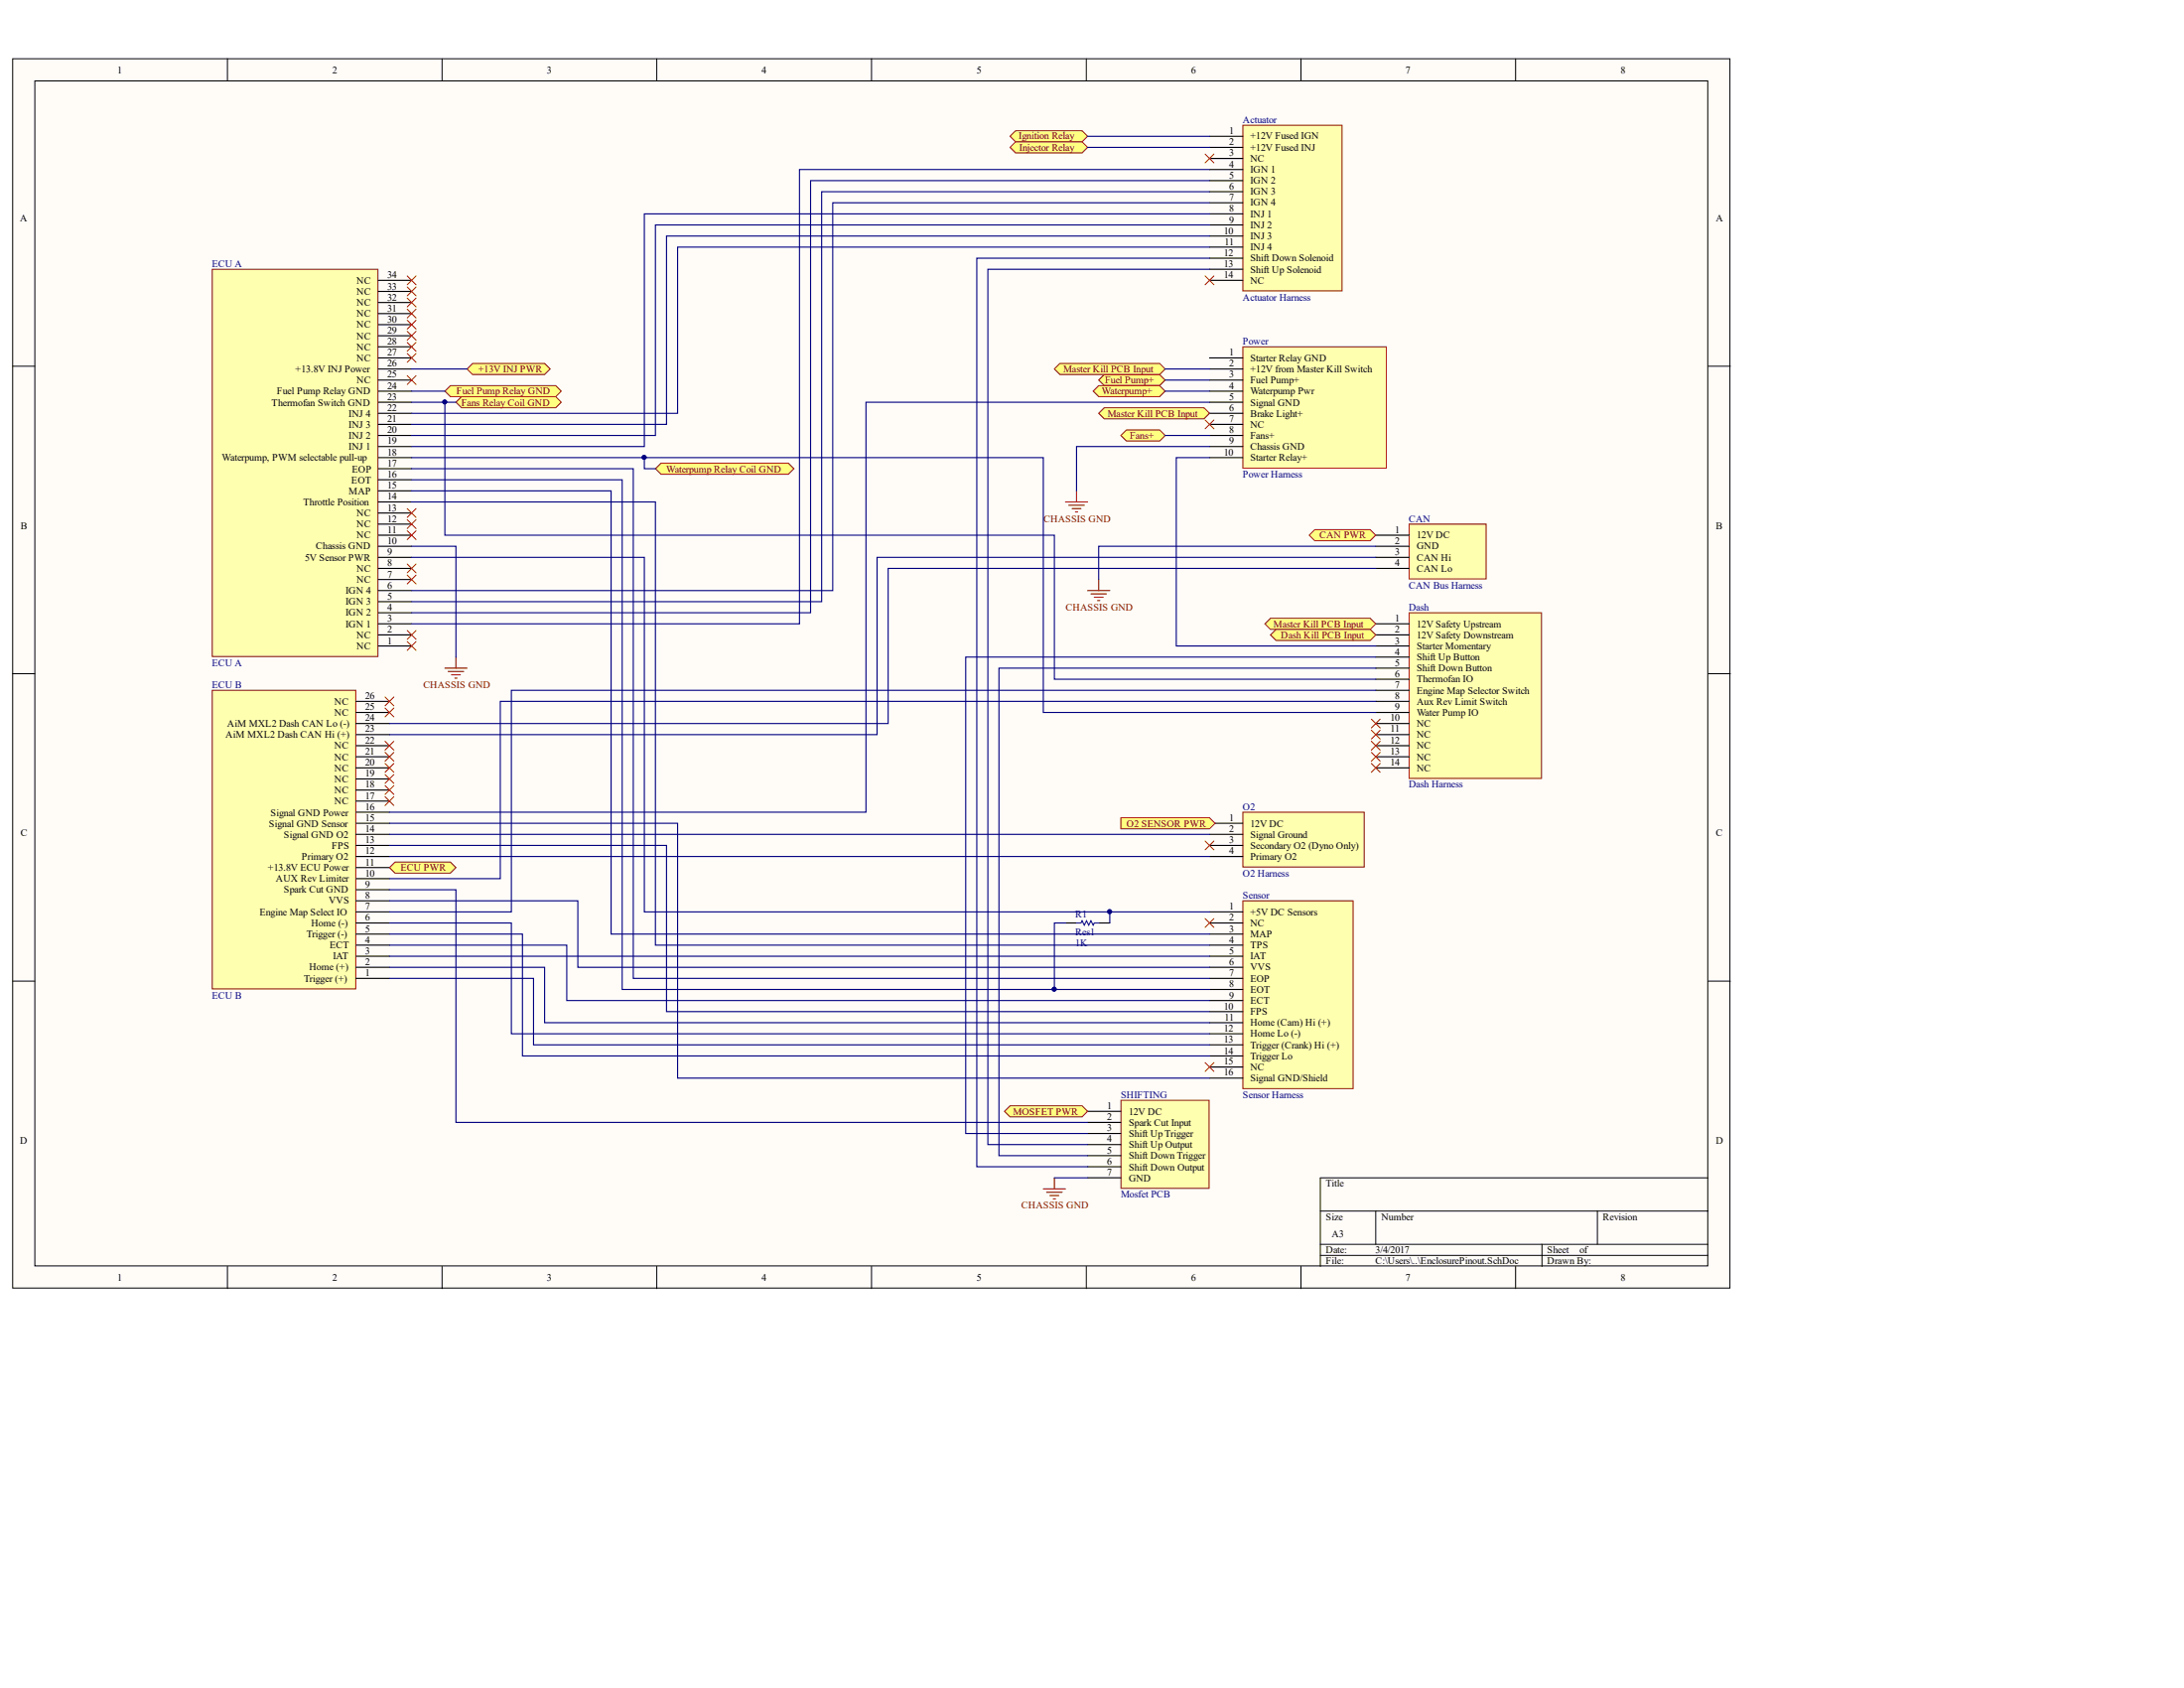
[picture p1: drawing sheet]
<svg xmlns="http://www.w3.org/2000/svg" width="349mm" height="270mm" viewBox="0 0 349 270" stroke-linecap="round" stroke-linejoin="round" font-family="sans-serif">
<g fill="#fffcf8" stroke="#000" stroke-width=".16">
<path d="M2 9.4h274.6v196.5h-274.6z"/>
<path d="M5.6 12.9h267.5v189.5h-267.5z"/>
</g>
<g fill="none" stroke="#000" stroke-width=".16">
<path d="M36.4 9.4v3.5M70.7 9.4v3.5M105 9.4v3.5M139.4 9.4v3.5M173.7 9.4v3.5M208 9.4v3.5M242.4 9.4v3.5M2 58.6h3.6M273.2 58.6h3.5M2 107.7h3.6M273.2 107.7h3.5M2 156.9h3.6"/>
<path d="M273.2 156.9h3.5M211.1 193.6h62.1M211.1 198.9h62.1M220 193.6v5.3M246.6 198.9v3.6M255.4 193.6v5.3M273.2 188.3h-62.1v14.2M36.4 202.5v3.5M70.7 202.5v3.5M105 202.5v3.5M139.4 202.5v3.5M173.7 202.5v3.5"/>
<path d="M208 202.5v3.5M211.1 200.7h62.1M242.4 202.5v3.5"/>
</g>
<path d="M33.9 43.1h26.5v61.9h-26.5z" fill="#ffffb0" stroke="#800000" stroke-width=".16"/>
<g fill="none" stroke="#000" stroke-width=".18">
<path d="M60.5 59h5.3M60.5 57.2h5.3M60.5 55.5h5.3M60.5 53.7h5.3M60.5 51.9h5.3M60.5 50.1h5.3M60.5 48.4h5.3M60.5 46.6h5.3M60.5 44.8h5.3M60.5 78.5h5.3M60.5 76.7h5.3M60.5 74.9h5.3"/>
<path d="M60.5 73.2h5.3M60.5 71.4h5.3M60.5 69.6h5.3M60.5 67.9h5.3M60.5 66.1h5.3M60.5 64.3h5.3M60.5 62.5h5.3M60.5 60.8h5.3M60.5 99.7h5.3M60.5 98h5.3M60.5 96.2h5.3M60.5 94.4h5.3"/>
<path d="M60.5 92.7h5.3M60.5 90.9h5.3M60.5 89.1h5.3M60.5 87.3h5.3M60.5 85.6h5.3M60.5 83.8h5.3M60.5 82h5.3M60.5 80.3h5.3M60.5 103.3h5.3M60.5 101.5h5.3"/>
</g>
<path d="M33.9 110.4h23v47.7h-23z" fill="#ffffb0" stroke="#800000" stroke-width=".16"/>
<g fill="none" stroke="#000" stroke-width=".18">
<path d="M57 119.2h5.3M57 117.5h5.3M57 115.7h5.3M57 113.9h5.3M57 112.1h5.3M57 138.7h5.3M57 136.9h5.3M57 135.2h5.3M57 133.4h5.3M57 131.6h5.3M57 129.9h5.3M57 128.1h5.3"/>
<path d="M57 126.3h5.3M57 124.5h5.3M57 122.8h5.3M57 121h5.3M57 156.4h5.3M57 154.7h5.3M57 152.9h5.3M57 151.1h5.3M57 149.3h5.3M57 147.6h5.3M57 145.8h5.3M57 144h5.3"/>
<path d="M57 142.3h5.3M57 140.5h5.3"/>
</g>
<g fill="none" stroke="#f00" stroke-width=".16">
<path d="M65.1 56.5l1.4 1.4M65.1 54.7l1.4 1.5M65.1 53l1.4 1.4M65.1 51.2l1.4 1.4M65.1 49.4l1.4 1.4M65.1 47.7l1.4 1.4M65.1 45.9l1.4 1.4M65.1 44.1l1.4 1.4M66.5 56.5l-1.4 1.4M66.5 54.7l-1.4 1.5M66.5 53l-1.4 1.4M66.5 51.2l-1.4 1.4"/>
<path d="M66.5 49.4l-1.4 1.4M66.5 47.7l-1.4 1.4M66.5 45.9l-1.4 1.4M66.5 44.1l-1.4 1.4M65.1 60.1l1.4 1.4M66.5 60.1l-1.4 1.4M65.1 91.9l1.4 1.5M65.1 90.2l1.4 1.4M65.1 84.9l1.4 1.4M65.1 83.1l1.4 1.4M65.1 81.3l1.4 1.4M66.5 91.9l-1.4 1.5"/>
<path d="M66.5 90.2l-1.4 1.4M66.5 84.9l-1.4 1.4M66.5 83.1l-1.4 1.4M66.5 81.3l-1.4 1.4M61.6 111.4l1.4 1.4M61.6 113.2l1.4 1.4M61.6 118.5l1.4 1.4M63 111.4l-1.4 1.4M63 113.2l-1.4 1.4M63 118.5l-1.4 1.4M65.1 102.6l1.4 1.4M65.1 100.8l1.4 1.4"/>
<path d="M66.5 102.6l-1.4 1.4M66.5 100.8l-1.4 1.4M61.6 120.3l1.4 1.4M61.6 122.1l1.4 1.4M61.6 123.8l1.4 1.4M61.6 125.6l1.4 1.4M61.6 127.4l1.4 1.4M63 120.3l-1.4 1.4M63 122.1l-1.4 1.4M63 123.8l-1.4 1.4M63 125.6l-1.4 1.4M63 127.4l-1.4 1.4"/>
</g>
<path d="M198.8 20h15.8v26.5h-15.8z" fill="#ffffb0" stroke="#800000" stroke-width=".16"/>
<g fill="none" stroke="#000" stroke-width=".18">
<path d="M193.4 21.8h5.3M193.4 23.6h5.3M193.4 25.3h5.3M193.4 27.1h5.3M193.4 28.9h5.3M193.4 30.7h5.3M193.4 32.4h5.3M193.4 34.2h5.3M193.4 36h5.3M193.4 37.7h5.3M193.4 39.5h5.3M193.4 41.3h5.3"/>
<path d="M193.4 43.1h5.3M193.4 44.8h5.3"/>
</g>
<path d="M225.3 83.8h12.4v8.8h-12.4z" fill="#ffffb0" stroke="#800000" stroke-width=".16"/>
<path d="M220 85.6h5.3M220 87.3h5.3M220 89.1h5.3M220 90.9h5.3" fill="none" stroke="#000" stroke-width=".18"/>
<path d="M225.3 98h21.2v26.4h-21.2z" fill="#ffffb0" stroke="#800000" stroke-width=".16"/>
<g fill="none" stroke="#000" stroke-width=".18">
<path d="M220 99.7h5.3M220 101.5h5.3M220 103.3h5.3M220 105.1h5.3M220 106.8h5.3M220 108.6h5.3M220 110.4h5.3M220 112.1h5.3M220 113.9h5.3M220 115.7h5.3M220 117.5h5.3M220 119.2h5.3"/>
<path d="M220 121h5.3M220 122.8h5.3"/>
</g>
<path d="M198.8 129.9h19.4v8.7h-19.4z" fill="#ffffb0" stroke="#800000" stroke-width=".16"/>
<path d="M193.4 131.6h5.3M193.4 133.4h5.3M193.4 135.2h5.3M193.4 136.9h5.3" fill="none" stroke="#000" stroke-width=".18"/>
<circle cx="193.4" cy="131.6" r=".31" fill="#000080" stroke="#000080" stroke-width=".16"/>
<path d="M198.8 55.5h22.9v19.3h-22.9z" fill="#ffffb0" stroke="#800000" stroke-width=".16"/>
<path d="M193.4 57.2h5.3M193.4 59h5.3M193.4 60.8h5.3M193.4 62.5h5.3M193.4 64.3h5.3M193.4 66.1h5.3M193.4 67.9h5.3M193.4 69.6h5.3M193.4 71.4h5.3M193.4 73.2h5.3" fill="none" stroke="#000" stroke-width=".18"/>
<path d="M198.8 144h17.6v30h-17.6z" fill="#ffffb0" stroke="#800000" stroke-width=".16"/>
<g fill="none" stroke="#000" stroke-width=".18">
<path d="M193.4 145.8h5.3M193.4 147.6h5.3M193.4 149.3h5.3M193.4 151.1h5.3M193.4 152.9h5.3M193.4 154.7h5.3M193.4 156.4h5.3M193.4 158.2h5.3M193.4 160h5.3M193.4 161.7h5.3M193.4 163.5h5.3M193.4 165.3h5.3"/>
<path d="M193.4 167.1h5.3M193.4 168.8h5.3M193.4 170.6h5.3M193.4 172.4h5.3"/>
</g>
<g fill="none" stroke="#f00" stroke-width=".16">
<path d="M192.7 24.6l1.4 1.4M194.1 24.6l-1.4 1.4M192.7 44.1l1.4 1.4M194.1 44.1l-1.4 1.4M192.7 67.1l1.4 1.5M194.1 67.1l-1.4 1.5M219.3 118.5l1.4 1.4M219.3 116.7l1.4 1.5M219.3 115l1.4 1.4M220.7 118.5l-1.4 1.4M220.7 116.7l-1.4 1.5M220.7 115l-1.4 1.4"/>
<path d="M219.3 122.1l1.4 1.4M219.3 120.3l1.4 1.4M220.7 122.1l-1.4 1.4M220.7 120.3l-1.4 1.4M192.7 146.9l1.4 1.4M194.1 146.9l-1.4 1.4M192.7 169.9l1.4 1.4M194.1 169.9l-1.4 1.4"/>
</g>
<path d="M71.1 106.8h3.6M71.7 107.4h2.5M72.2 107.9h1.4M72.7 108.4h.4M72.9 105.1v1.7" fill="none" stroke="#800000" stroke-width=".18"/>
<g fill="#ffff80" stroke="#800000" stroke-width=".16">
<path d="M72.9 64.3l.9-.9h15.1l.8 .9-.8 .9h-15.1z" fill-rule="evenodd"/>
<path d="M71.1 62.5l.9-.8h16.9l.8 .8-.8 .9h-16.9z" fill-rule="evenodd"/>
<path d="M161.5 21.8l.9-.9h10.6l.9 .9-.9 .9h-10.6z" fill-rule="evenodd"/>
<path d="M74.7 59l.9-.9h11.5l.9 .9-.9 .9h-11.5z" fill-rule="evenodd"/>
<path d="M161.5 23.6l.9-.9h10.6l.9 .9-.9 .9h-10.6z" fill-rule="evenodd"/>
<path d="M62.3 138.7l.9-.9h8.8l.9 .9-.9 .9h-8.8z" fill-rule="evenodd"/>
</g>
<path d="M172.2 78.5v1.8M170.4 80.3h3.5M170.9 80.8h2.5M171.4 81.3h1.5M172 81.8h.3" fill="none" stroke="#800000" stroke-width=".18"/>
<g fill="#ffff80" stroke="#800000" stroke-width=".16">
<path d="M175.7 60.8l.9-.9h8.8l.9 .9-.9 .9h-8.8z" fill-rule="evenodd"/>
<path d="M174.8 62.5l.9-.8h9.7l.9 .8-.9 .9h-9.7z" fill-rule="evenodd"/>
<path d="M179.2 69.6l.9-.9h5.3l.9 .9-.9 .9h-5.3z" fill-rule="evenodd"/>
<path d="M168.6 59l.9-.9h15.9l.9 .9-.9 .9h-15.9z" fill-rule="evenodd"/>
</g>
<path d="M192.7 134.5l1.4 1.4M194.1 134.5l-1.4 1.4" fill="none" stroke="#f00" stroke-width=".16"/>
<g fill="#ffff80" stroke="#800000" stroke-width=".16">
<path d="M104.8 74.9l.9-.8h20.4l.9 .8-.9 .9h-20.4z" fill-rule="evenodd"/>
<path d="M175.7 66.1l.9-.9h15.9l.9 .9-.9 .9h-15.9z" fill-rule="evenodd"/>
<path d="M202.3 99.7l.9-.8h15.9l.9 .8-.9 .9h-15.9z" fill-rule="evenodd"/>
<path d="M203.2 101.5l.9-.9h15l.9 .9-.9 .9h-15z" fill-rule="evenodd"/>
</g>
<path d="M173.9 94.4h3.6M174.5 95h2.4M175 95.5h1.4M175.5 96h.4M175.7 92.7v1.7" fill="none" stroke="#800000" stroke-width=".18"/>
<path d="M179.3 175.9h14v14.1h-14z" fill="#ffffb0" stroke="#800000" stroke-width=".16"/>
<path d="M173.9 177.7h5.3M173.9 179.5h5.3M173.9 188.3h5.3M173.9 181.2h5.3M173.9 183h5.3M173.9 184.8h5.3M173.9 186.5h5.3" fill="none" stroke="#000" stroke-width=".18"/>
<path d="M166.8 190.1h3.6M167.4 190.6h2.4M167.9 191.1h1.4M168.4 191.7h.4M168.6 188.3v1.8" fill="none" stroke="#800000" stroke-width=".18"/>
<g fill="#ffff80" stroke="#800000" stroke-width=".16">
<path d="M209.4 85.6l.9-.9h8.8l.9 .9-.9 .9h-8.8z" fill-rule="evenodd"/>
<path d="M160.6 177.7l.9-.9h11.5l.9 .9-.9 .9h-11.5z" fill-rule="evenodd"/>
<path d="M179.2 130.7h14.2l.9 .9-.9 .9h-14.2z" fill-rule="evenodd"/>
</g>
<path d="M170.4 147.6h1.8M175.7 147.6h1.8" fill="none" stroke="#000" stroke-width=".18"/>
<path d="M172.2 147.6h.7l.1-.4 .4 .7 .3-.7 .4 .7 .4-.7 .3 .7 .2-.3h.7" fill="none" stroke="#00f" stroke-width=".18"/>
<g fill="none" stroke="#000080" stroke-width=".18">
<path d="M173.9 21.8h19.5M173.9 23.6h19.5M193.4 27.1h-65.6v72.6h-62M193.4 28.9h-63.8v69.1h-63.8M193.4 30.7h-62v65.5h-65.6M193.4 32.4h-60.2v62h-67.4M193.4 34.2h-90.4v37.2h-37.2M193.4 36h-88.6v33.6h-39M193.4 37.7h-86.8v30.2h-40.8M193.4 39.5h-85v26.6h-42.6M65.8 59h8.9M186.3 59h7.1"/>
<path d="M193.4 41.3h-37.2v145.2h17.7M193.4 43.1h-35.4v139.9h15.9M65.8 73.2h101v40.7h53.2M65.8 64.3h7.1M65.8 78.5h31.9v70.8h95.7M65.8 76.7h33.7v81.5h93.9M65.8 74.9h35.5v81.5h92.1M65.8 62.5h5.3M71.1 64.3v21.3h97.5v23h51.4M103 73.2v1.7h1.8M186.3 62.5h7.1M186.3 60.8h7.1"/>
<path d="M186.3 69.6h7.1M193.4 64.3h-54.9v65.6h-76.2M193.4 71.4h-21.2v7.1M193.4 73.2h-5.3v30.1h31.9M65.8 87.3h7.1v17.8M65.8 89.1h37.2v56.7h90.4M65.8 80.3h39v70.8h88.6M220 89.1h-79.7v28.4h-78M220 90.9h-78v24.8h-79.7M220 87.3h-44.3v5.4M220 110.4h-138.2v35.4h-19.5M220 112.1h-140v28.4h-17.7"/>
<path d="M220 105.1h-65.6v76.1h19.5M220 106.8h-60.3v78h14.2M62.3 135.2h44.3v26.5h86.8M62.3 131.6h46.1v40.8h85M62.3 133.4h131.1M62.3 136.9h131.1M62.3 147.6h19.5v17.7h111.6M62.3 149.3h21.2v19.5h109.9M62.3 156.4h23v10.7h108.1M62.3 154.7h24.8v8.8h106.3M62.3 151.1h28.3v8.9h102.8M62.3 144h30.1v10.7h101"/>
<path d="M62.3 142.3h10.6v37.2h101M62.3 152.9h131.1M170.4 147.6h-1.8v10.6M177.5 145.8v1.8M168.6 188.3h5.3"/>
</g>
<g fill="#000080" stroke="#000080" stroke-width=".16">
<circle cx="103" cy="73.1" r=".31"/>
<circle cx="71.1" cy="64.3" r=".31"/>
<circle cx="168.6" cy="158.1" r=".31"/>
<circle cx="177.4" cy="145.7" r=".31"/>
</g>
<g font-size="1.6">
<text x="18.8" y="11.7">1</text>
<text x="53.2" y="11.7">2</text>
<text x="87.5" y="11.7">3</text>
<text x="121.8" y="11.7">4</text>
<text x="156.2" y="11.7">5</text>
<text x="190.5" y="11.7">6</text>
<text x="224.8" y="11.7">7</text>
<text x="259.2" y="11.7">8</text>
<text x="196.6" y="21.4">1</text>
<text x="196.6" y="23.2">2</text>
<text x="199.9" y="22.3">+12V Fused IGN</text>
<text x="196.6" y="25">3</text>
<text x="196.6" y="26.8">4</text>
<text x="196.6" y="28.5">5</text>
<text x="199.9" y="24.1">+12V Fused INJ</text>
<text x="199.9" y="25.8">NC</text>
<text x="199.9" y="27.6">IGN 1</text>
<text x="199.9" y="29.4">IGN 2</text>
<text x="3.2" y="35.4">A</text>
<text x="196.6" y="30.3">6</text>
<text x="196.6" y="32.1">7</text>
<text x="196.6" y="33.9">8</text>
<text x="196.6" y="35.6">9</text>
<text x="199.9" y="31.2">IGN 3</text>
<text x="199.9" y="32.9">IGN 4</text>
<text x="199.9" y="34.7">INJ 1</text>
<text x="274.4" y="35.4">A</text>
<text x="195.7" y="37.4">10</text>
<text x="195.7" y="41">12</text>
<text x="195.8" y="39.2">11</text>
<text x="199.9" y="36.5">INJ 2</text>
<text x="199.9" y="38.3">INJ 3</text>
<text x="199.9" y="40">INJ 4</text>
<text x="199.9" y="41.8">Shift Down Solenoid</text>
<text x="57" y="47.1">NC</text>
<text x="57" y="45.4">NC</text>
<text x="61.9" y="46.3">33</text>
<text x="61.9" y="44.5">34</text>
<text x="195.7" y="42.7">13</text>
<text x="195.7" y="44.5">14</text>
<text x="199.9" y="43.6">Shift Up Solenoid</text>
<text x="199.9" y="45.4">NC</text>
<text x="57" y="52.5">NC</text>
<text x="57" y="50.7">NC</text>
<text x="57" y="48.9">NC</text>
<text x="61.9" y="53.3">29</text>
<text x="61.9" y="51.5">30</text>
<text x="61.9" y="49.8">31</text>
<text x="61.9" y="48.1">32</text>
<text x="47.2" y="59.5">+13.8V INJ Power</text>
<text x="57" y="57.8">NC</text>
<text x="57" y="56">NC</text>
<text x="57" y="54.2">NC</text>
<text x="61.9" y="58.6">26</text>
<text x="61.9" y="56.8">27</text>
<text x="61.9" y="55.1">28</text>
<text x="196.6" y="56.8">1</text>
<text x="196.6" y="58.6">2</text>
<text x="199.9" y="57.8">Starter Relay GND</text>
<text x="199.9" y="59.5">+12V from Master Kill Switch</text>
<text x="43.4" y="64.9">Thermofan Switch GND</text>
<text x="44.3" y="63.1">Fuel Pump Relay GND</text>
<text x="57" y="61.3">NC</text>
<text x="61.9" y="65.7">22</text>
<text x="61.9" y="63.9">23</text>
<text x="61.9" y="62.2">24</text>
<text x="61.9" y="60.4">25</text>
<text x="196.6" y="60.4">3</text>
<text x="196.6" y="62.2">4</text>
<text x="196.6" y="63.9">5</text>
<text x="196.6" y="65.7">6</text>
<text x="199.9" y="61.3">Fuel Pump+</text>
<text x="199.9" y="63.1">Waterpump Pwr</text>
<text x="199.9" y="64.9">Signal GND</text>
<text x="55.8" y="72">INJ 1</text>
<text x="55.8" y="70.2">INJ 2</text>
<text x="55.8" y="68.4">INJ 3</text>
<text x="55.8" y="66.6">INJ 4</text>
<text x="61.9" y="71">19</text>
<text x="61.9" y="69.3">20</text>
<text x="61.9" y="67.5">21</text>
<text x="196.6" y="67.5">7</text>
<text x="196.6" y="69.3">8</text>
<text x="196.6" y="71">9</text>
<text x="199.9" y="66.6">Brake Light+</text>
<text x="199.9" y="68.4">NC</text>
<text x="199.9" y="70.2">Fans+</text>
<text x="199.9" y="72">Chassis GND</text>
<text x="35.5" y="73.7">Waterpump, PWM selectable pull-up</text>
<text x="56.2" y="77.3">EOT</text>
<text x="56.3" y="75.5">EOP</text>
<text x="61.9" y="76.4">16</text>
<text x="61.9" y="74.6">17</text>
<text x="61.9" y="72.8">18</text>
<text x="195.7" y="72.8">10</text>
<text x="199.9" y="73.7">Starter Relay+</text>
<text x="48.5" y="80.7">Throttle Position</text>
<text x="55.8" y="79.1">MAP</text>
<text x="57" y="82.5">NC</text>
<text x="61.9" y="83.5">12</text>
<text x="61.9" y="81.7">13</text>
<text x="61.9" y="79.9">14</text>
<text x="61.9" y="78.1">15</text>
<text x="3.3" y="84.6">B</text>
<text x="48.8" y="89.6">5V Sensor PWR</text>
<text x="50.5" y="87.8">Chassis GND</text>
<text x="57" y="86.1">NC</text>
<text x="57" y="84.3">NC</text>
<text x="61.9" y="88.8">9</text>
<text x="61.9" y="87">10</text>
<text x="61.9" y="85.2">11</text>
<text x="223.1" y="85.2">1</text>
<text x="223.1" y="87">2</text>
<text x="223.1" y="88.8">3</text>
<text x="226.6" y="86.1">12V DC</text>
<text x="226.6" y="87.8">GND</text>
<text x="226.6" y="89.6">CAN Hi</text>
<text x="274.4" y="84.6">B</text>
<text x="55.3" y="94.9">IGN 4</text>
<text x="57" y="93.2">NC</text>
<text x="57" y="91.4">NC</text>
<text x="61.9" y="95.9">5</text>
<text x="61.9" y="94.1">6</text>
<text x="61.9" y="92.3">7</text>
<text x="61.9" y="90.5">8</text>
<text x="223.1" y="90.5">4</text>
<text x="226.6" y="91.4">CAN Lo</text>
<text x="55.3" y="100.3">IGN 1</text>
<text x="55.3" y="98.5">IGN 2</text>
<text x="55.3" y="96.7">IGN 3</text>
<text x="61.9" y="101.2">2</text>
<text x="61.9" y="99.4">3</text>
<text x="61.9" y="97.6">4</text>
<text x="223.1" y="99.4">1</text>
<text x="223.1" y="101.2">2</text>
<text x="226.6" y="100.3">12V Safety Upstream</text>
<text x="57" y="103.8">NC</text>
<text x="57" y="102">NC</text>
<text x="61.9" y="103">1</text>
<text x="223.1" y="103">3</text>
<text x="223.1" y="104.7">4</text>
<text x="223.1" y="106.5">5</text>
<text x="226.6" y="102">12V Safety Downstream</text>
<text x="226.6" y="103.8">Starter Momentary</text>
<text x="226.6" y="105.6">Shift Up Button</text>
<text x="226.6" y="107.4">Shift Down Button</text>
<text x="53.5" y="112.7">NC</text>
<text x="58.4" y="113.5">25</text>
<text x="58.4" y="111.8">26</text>
<text x="223.1" y="108.3">6</text>
<text x="223.1" y="110.1">7</text>
<text x="223.1" y="111.8">8</text>
<text x="223.1" y="113.5">9</text>
<text x="226.6" y="109.1">Thermofan IO</text>
<text x="226.6" y="110.9">Engine Map Selector Switch</text>
<text x="226.6" y="112.7">Aux Rev Limit Switch</text>
<text x="36.1" y="118">AiM MXL2 Dash CAN Hi (+)</text>
<text x="36.3" y="116.2">AiM MXL2 Dash CAN Lo (-)</text>
<text x="53.5" y="119.8">NC</text>
<text x="53.5" y="114.5">NC</text>
<text x="58.4" y="118.8">22</text>
<text x="58.4" y="117.1">23</text>
<text x="58.4" y="115.3">24</text>
<text x="222.3" y="115.3">10</text>
<text x="222.3" y="117.1">11</text>
<text x="222.3" y="118.8">12</text>
<text x="226.6" y="114.5">Water Pump IO</text>
<text x="226.6" y="116.2">NC</text>
<text x="226.6" y="118">NC</text>
<text x="226.6" y="119.8">NC</text>
<text x="53.5" y="125.1">NC</text>
<text x="53.5" y="123.3">NC</text>
<text x="53.5" y="121.5">NC</text>
<text x="58.4" y="125.9">18</text>
<text x="58.4" y="124.2">19</text>
<text x="58.4" y="122.4">20</text>
<text x="58.4" y="120.6">21</text>
<text x="222.3" y="120.6">13</text>
<text x="222.3" y="122.4">14</text>
<text x="226.6" y="121.5">NC</text>
<text x="226.6" y="123.3">NC</text>
<text x="43.3" y="130.4">Signal GND Power</text>
<text x="53.5" y="128.6">NC</text>
<text x="53.5" y="126.9">NC</text>
<text x="58.4" y="131.3">15</text>
<text x="58.4" y="129.5">16</text>
<text x="58.4" y="127.7">17</text>
<text x="196.6" y="131.3">1</text>
<text x="3.3" y="133.7">C</text>
<text x="43" y="132.2">Signal GND Sensor</text>
<text x="45.4" y="134">Signal GND O2</text>
<text x="48.3" y="137.5">Primary O2</text>
<text x="53.1" y="135.7">FPS</text>
<text x="58.4" y="136.6">12</text>
<text x="58.4" y="134.8">13</text>
<text x="58.4" y="133">14</text>
<text x="196.6" y="133">2</text>
<text x="196.6" y="134.8">3</text>
<text x="196.6" y="136.6">4</text>
<text x="199.9" y="132.2">12V DC</text>
<text x="199.9" y="134">Signal Ground</text>
<text x="199.9" y="135.7">Secondary O2 (Dyno Only)</text>
<text x="199.9" y="137.5">Primary O2</text>
<text x="274.4" y="133.7">C</text>
<text x="42.8" y="139.3">+13.8V ECU Power</text>
<text x="44.1" y="141">AUX Rev Limiter</text>
<text x="45.4" y="142.8">Spark Cut GND</text>
<text x="58.4" y="143.7">8</text>
<text x="58.4" y="141.9">9</text>
<text x="58.4" y="140.1">10</text>
<text x="58.4" y="138.4">11</text>
<text x="41.5" y="146.3">Engine Map Select IO</text>
<text x="49" y="149.8">Trigger (-)</text>
<text x="49.8" y="148.1">Home (-)</text>
<text x="52.6" y="144.5">VVS</text>
<text x="58.4" y="149">5</text>
<text x="58.4" y="147.2">6</text>
<text x="58.4" y="145.5">7</text>
<text x="196.6" y="145.5">1</text>
<text x="196.6" y="147.2">2</text>
<text x="196.6" y="149">3</text>
<text x="199.9" y="146.3">+5V DC Sensors</text>
<text x="199.9" y="148.1">NC</text>
<text x="199.9" y="149.8">MAP</text>
<text x="49.4" y="155.2">Home (+)</text>
<text x="52.7" y="151.6">ECT</text>
<text x="53.2" y="153.4">IAT</text>
<text x="58.4" y="154.3">2</text>
<text x="58.4" y="152.6">3</text>
<text x="58.4" y="150.8">4</text>
<text x="196.6" y="150.8">4</text>
<text x="196.6" y="152.6">5</text>
<text x="196.6" y="154.3">6</text>
<text x="199.9" y="151.6">TPS</text>
<text x="199.9" y="153.4">IAT</text>
<text x="199.9" y="155.2">VVS</text>
<text x="48.6" y="156.9">Trigger (+)</text>
<text x="58.4" y="156.1">1</text>
<text x="195.7" y="161.4">10</text>
<text x="196.6" y="156.1">7</text>
<text x="196.6" y="157.9">8</text>
<text x="196.6" y="159.6">9</text>
<text x="199.9" y="156.9">EOP</text>
<text x="199.9" y="158.7">EOT</text>
<text x="199.9" y="160.5">ECT</text>
<text x="195.7" y="165">12</text>
<text x="195.7" y="166.7">13</text>
<text x="195.8" y="163.2">11</text>
<text x="199.9" y="162.3">FPS</text>
<text x="199.9" y="164">Home (Cam) Hi (+)</text>
<text x="199.9" y="165.8">Home Lo (-)</text>
<text x="199.9" y="167.6">Trigger (Crank) Hi (+)</text>
<text x="195.7" y="168.5">14</text>
<text x="195.7" y="170.2">15</text>
<text x="195.7" y="172">16</text>
<text x="199.9" y="169.4">Trigger Lo</text>
<text x="199.9" y="171.1">NC</text>
<text x="199.9" y="172.9">Signal GND/Shield</text>
<text x="177" y="177.3">1</text>
<text x="177" y="179.1">2</text>
<text x="180.5" y="178.2">12V DC</text>
<text x="3.2" y="182.9">D</text>
<text x="177" y="180.9">3</text>
<text x="177" y="182.6">4</text>
<text x="177" y="184.4">5</text>
<text x="180.5" y="181.8">Shift Up Trigger</text>
<text x="180.5" y="183.6">Shift Up Output</text>
<text x="180.5" y="185.3">Shift Down Trigger</text>
<text x="180.5" y="180">Spark Cut Input</text>
<text x="274.4" y="182.9">D</text>
<text x="177" y="187.9">7</text>
<text x="177" y="186.2">6</text>
<text x="180.5" y="188.9">GND</text>
<text x="180.5" y="187.1">Shift Down Output</text>
<text x="212" y="189.7">Title</text>
<text x="212" y="195">Size</text>
<text x="212.9" y="197.7">A3</text>
<text x="220.9" y="195">Number</text>
<text x="256.3" y="195">Revision</text>
<text x="212" y="200.4">Date:</text>
<text x="212" y="202.1">File:</text>
<text x="220" y="200.4">3/4/2017</text>
<text x="220" y="202.1">C:\Users\..\EnclosurePinout.SchDoc</text>
<text x="247.4" y="200.4">Sheet</text>
<text x="247.4" y="202.1">Drawn By:</text>
<text x="252.6" y="200.4">of</text>
<text x="18.8" y="204.8">1</text>
<text x="53.2" y="204.8">2</text>
<text x="87.5" y="204.8">3</text>
<text x="121.8" y="204.8">4</text>
<text x="156.2" y="204.8">5</text>
<text x="190.5" y="204.8">6</text>
<text x="224.8" y="204.8">7</text>
<text x="259.2" y="204.8">8</text>
</g>
<g font-size="1.6" fill="#800000">
<text x="162.9" y="22.3">Ignition Relay</text>
<text x="163" y="24.1">Injector Relay</text>
<text x="76.5" y="59.5">+13V INJ PWR</text>
<text x="170" y="59.5">Master Kill PCB Input</text>
<text x="73" y="63.1">Fuel Pump Relay GND</text>
<text x="73.8" y="64.9">Fans Relay Coil GND</text>
<text x="176.2" y="63.1">Waterpump+</text>
<text x="176.7" y="61.3">Fuel Pump+</text>
<text x="177.1" y="66.6">Master Kill PCB Input</text>
<text x="180.7" y="70.2">Fans+</text>
<text x="106.6" y="75.5">Waterpump Relay Coil GND</text>
<text x="166.9" y="83.5">CHASSIS GND</text>
<text x="211" y="86.1">CAN PWR</text>
<text x="170.4" y="97.6">CHASSIS GND</text>
<text x="203.7" y="100.3">Master Kill PCB Input</text>
<text x="204.8" y="102">Dash Kill PCB Input</text>
<text x="67.7" y="110.1">CHASSIS GND</text>
<text x="180.2" y="132.2">O2 SENSOR PWR</text>
<text x="64.1" y="139.3">ECU PWR</text>
<text x="162" y="178.2">MOSFET PWR</text>
<text x="163.3" y="193.3">CHASSIS GND</text>
</g>
<g font-size="1.6" fill="#000080">
<text x="198.8" y="19.7">Actuator</text>
<text x="33.9" y="42.7">ECU A</text>
<text x="198.8" y="48.1">Actuator Harness</text>
<text x="198.8" y="55.1">Power</text>
<text x="198.8" y="76.4">Power Harness</text>
<text x="225.3" y="83.5">CAN</text>
<text x="225.3" y="94.1">CAN Bus Harness</text>
<text x="225.3" y="97.6">Dash</text>
<text x="33.9" y="106.5">ECU A</text>
<text x="33.9" y="110.1">ECU B</text>
<text x="225.3" y="125.9">Dash Harness</text>
<text x="198.8" y="129.5">O2</text>
<text x="198.8" y="140.1">O2 Harness</text>
<text x="198.8" y="143.7">Sensor</text>
<text x="172" y="146.7">R1</text>
<text x="172" y="149.5">Res1</text>
<text x="172" y="151.3">1K</text>
<text x="33.9" y="159.6">ECU B</text>
<text x="179.2" y="175.5">SHIFTING</text>
<text x="198.8" y="175.5">Sensor Harness</text>
<text x="179.2" y="191.5">Mosfet PCB</text>
</g>
</svg>
